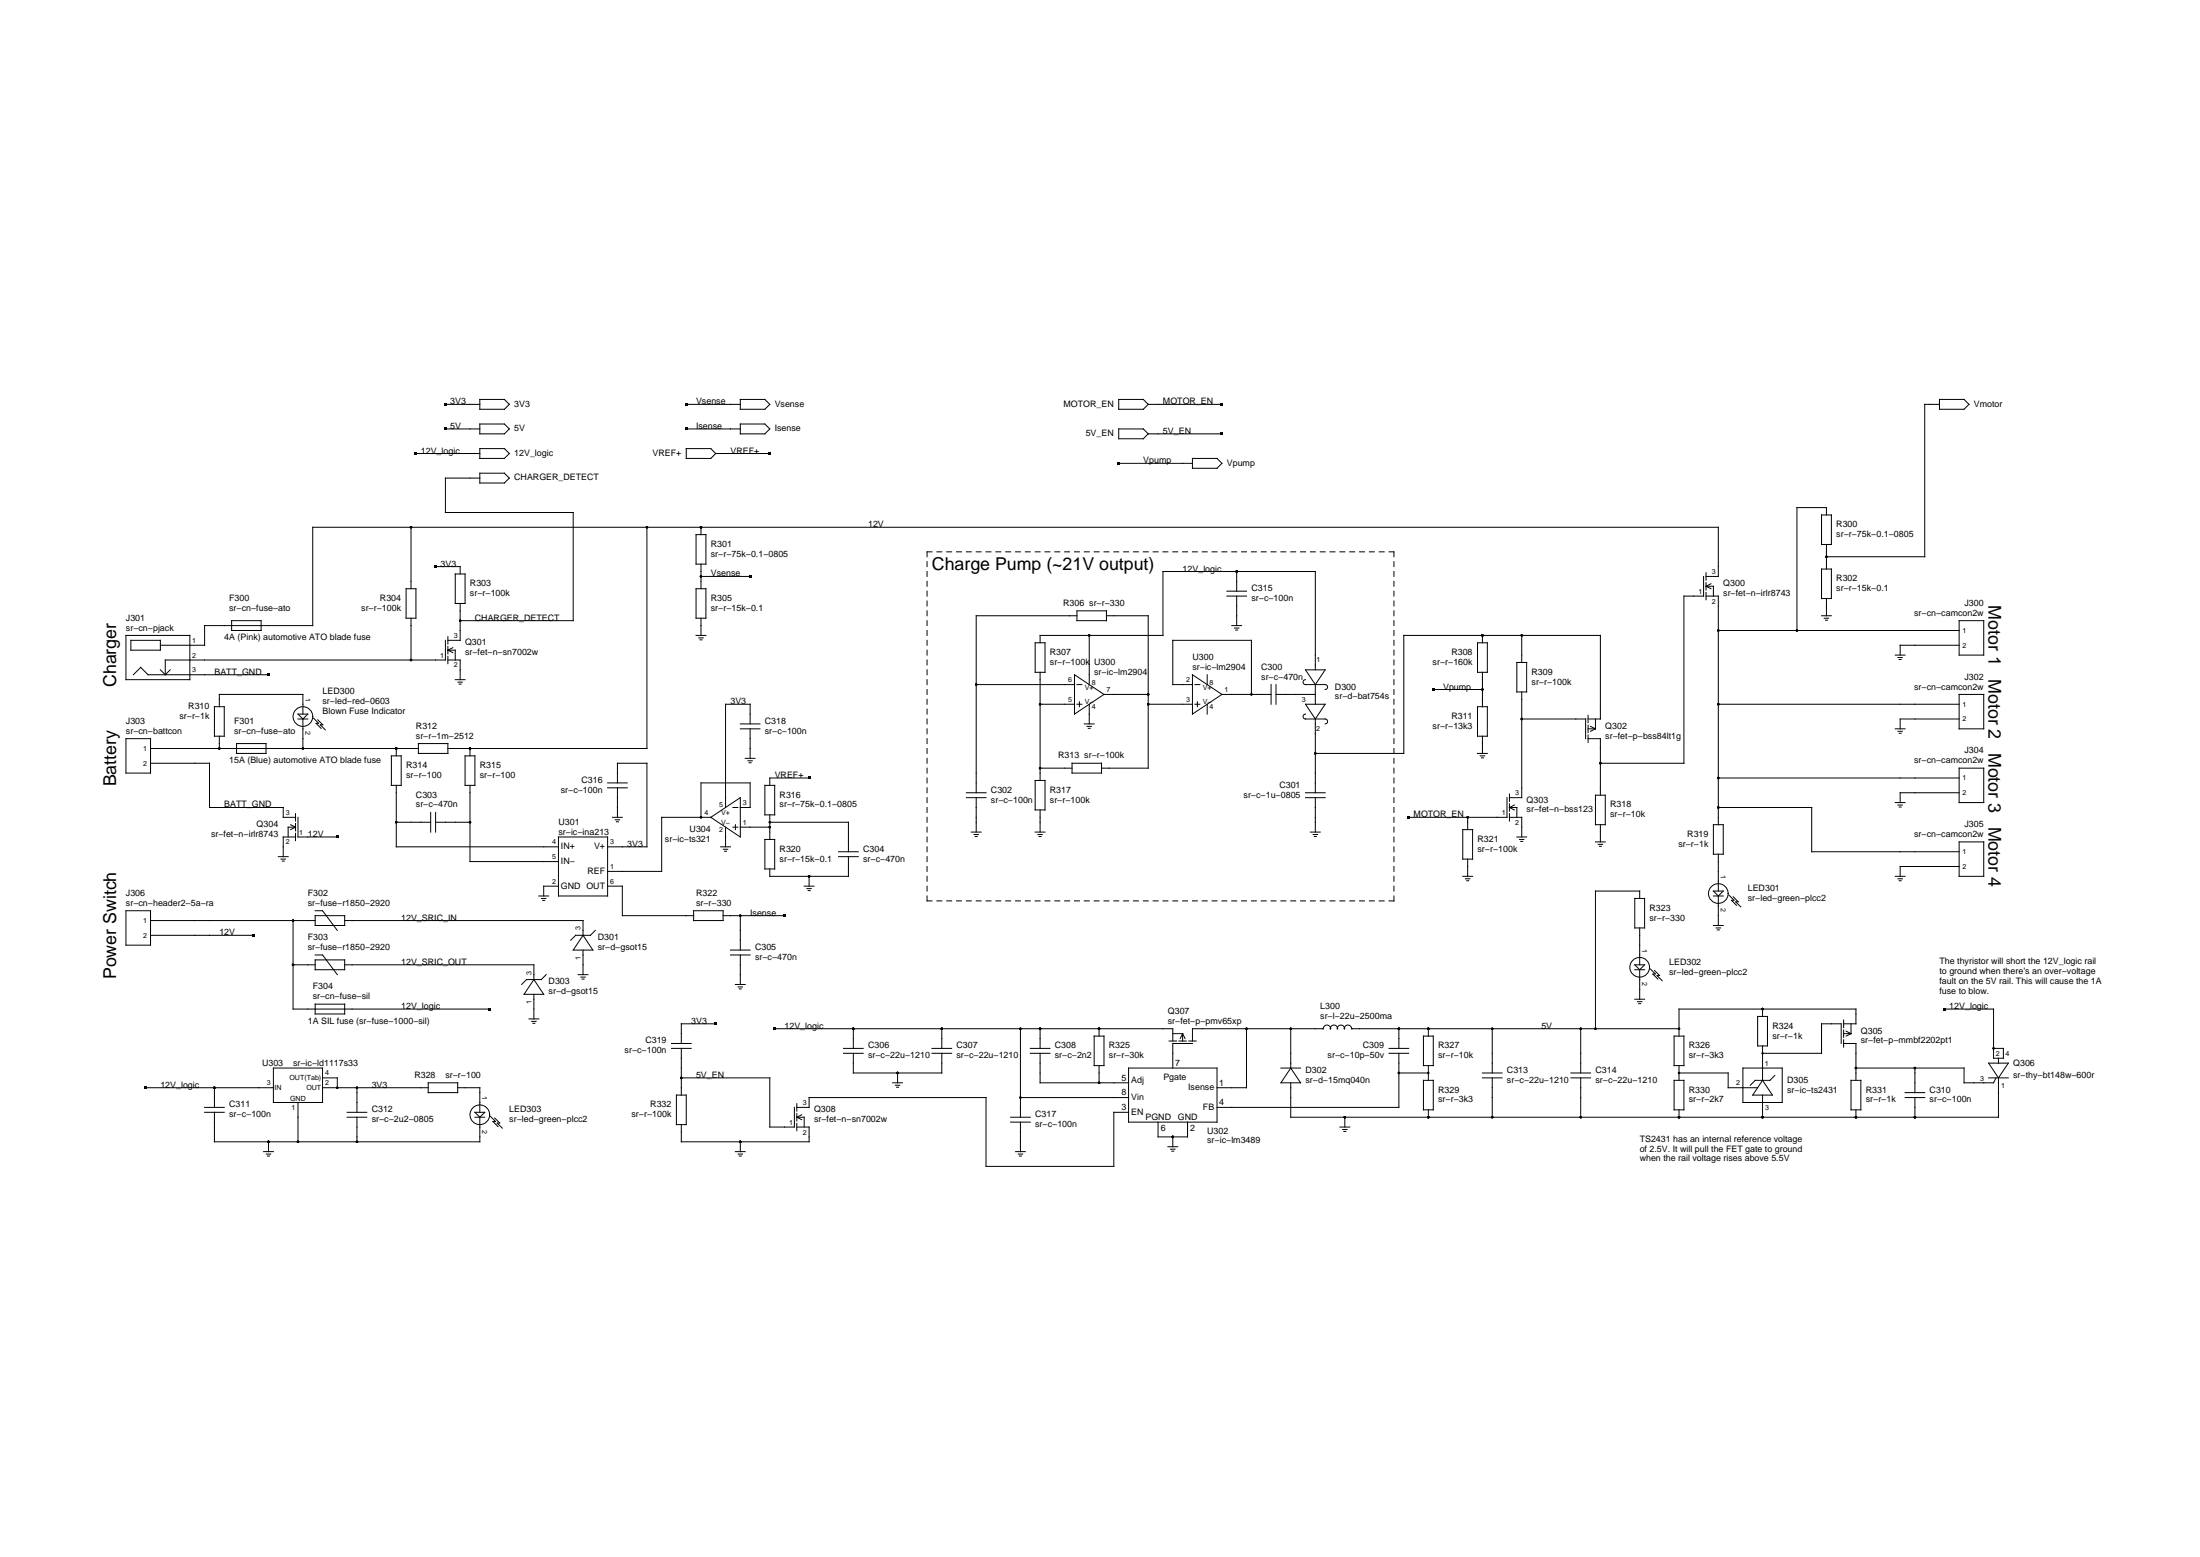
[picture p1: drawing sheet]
<svg xmlns="http://www.w3.org/2000/svg" width="297mm" height="210mm" viewBox="0 0 297 210" stroke-linecap="round" stroke-linejoin="round" font-family="sans-serif">
<g fill="none" stroke="#000" stroke-width=".13">
<path d="M60.1 54.5h4.6M60.1 57.8h4.6M64.7 53.8h3.3l.7 .7-.7 .7h-3.3zM64.7 57.2h3.3l.7 .6-.7 .7h-3.3zM92.5 54.5h7.3M92.5 57.8h7.3M99.8 53.8h3.3l.7 .7-.7 .7h-3.3zM99.8 57.2h3.3l.7 .6-.7 .7h-3.3zM150.9 53.8h3.3l.6 .7-.6 .7h-3.3zM150.9 57.8h3.3l.6 .7-.6 .7h-3.3zM154.8 54.5h10M154.8 58.5h10"/>
<path d="M261.6 54.5h-2v20.6h-13.3M261.6 53.8h3.3l.6 .7-.6 .7h-3.3zM54.8 79.4h1.3v3.9h-1.3zM55.4 71.1v8.3M56.1 61.1h8.6M58.7 76.4h3.4v1M61.4 77.4h1.3v4h-1.3zM64.7 64.5h-4.6v4.6h17.2v14.6h-15.2M64.7 60.5h3.3l.7 .6-.7 .7h-3.3zM64.7 63.8h3.3l.7 .7-.7 .6h-3.3zM87.2 71.1v29.8h-26.8M92.5 60.5h3.4l.6 .6-.6 .7h-3.4z"/>
<path d="M93.9 79.4h1.3v3.9h-1.3zM93.9 72.1h1.3v4h-1.3zM94.5 77.7h6.7M94.5 71.1v1M94.5 76.1v3.3M96.5 61.1h7.3M125 75.7v.7M125 77v.7M125 78.4v.6M125 79.7v.7M125.7 74.4h-.7v.7M126.3 74.4h.7"/>
<path d="M127.7 74.4h.6M129 74.4h.7M130.3 74.4h.7M131.6 74.4h.7M133 74.4h.6M134.3 74.4h.7M135.6 74.4h.7M137 74.4h.6M138.3 74.4h.6M139.6 74.4h.7M140.9 74.4h.7M142.3 74.4h.6"/>
<path d="M143.6 74.4h.6M144.9 74.4h.7M146.2 74.4h.7M147.6 74.4h.6M148.9 74.4h.6M150.2 74.4h.7M150.9 62.5h9.9M151.5 74.4h.7M152.9 74.4h.6M154.2 74.4h.6M155.5 74.4h.7M156.8 74.4h.7"/>
<path d="M158.2 74.4h.6M159.5 74.4h.6M160.8 61.8h3.3l.7 .7-.7 .6h-3.3zM160.8 74.4h.7M162.1 74.4h.7M163.5 74.4h.6M164.8 74.4h.7M165.5 79.7h2.6M166.1 74.4h.7M166.8 77v2.7M167.4 74.4h.7M168.8 74.4h.6"/>
<path d="M170.1 74.4h.7M171.4 74.4h.7M172.7 74.4h.7M174.1 74.4h.6M175.4 74.4h.7M176.7 74.4h.7M178 74.4h.7M179.4 74.4h.6M180.7 74.4h.7M182 74.4h.7M183.3 74.4h.7M184.7 74.4h.6"/>
<path d="M186 74.4h.7M187.3 74.4h.7v.7M188 75.7v.7M188 77v.7M188 78.4v.6M188 79.7v.7M229.7 77.7v2.7h-2.6v22.5h-11.3M230.1 77.7h1.6v-6.6h-189.5v13.2h-14.6v2.7h-6M230.1 79l.6 .4M230.1 77.2v1M230.1 78.5v1M230.1 79.9v1"/>
<path d="M230.1 79h1v1.4M230.7 78.7l-.6 .3M245.6 69.4h1.4v4h-1.4zM245.6 76.7h1.4v4h-1.4zM246.3 69.4v-1h-4v16.6M246.3 73.4v3.3M17 99.6h3.3v4.6h-3.3zM17 85.7h8.6v5.9h-8.6zM17.6 86.3h4v1.4h-4zM18 91l1-1 1 1h16.2M21.6 90.3l.7 .7M23 90.3l-.7 .7"/>
<path d="M28.9 95.3h1.3v4h-1.3zM29.6 95.3v-1.7h11.2v2.7M29.6 99.3v1.6M31.2 83.7h4v1.3h-4zM40.2 96.9h1.3M40.2 96.3h1.3l-.7 .6zM40.8 96.9v4M42.3 96.8l.7 .7h-.4l.7 .7M42.9 97l.6 .7h-.3l.7 .7M55.4 83.3v5.7M60.1 86.3v2.7h-37.8v2M60.4 87.7h1v1.3"/>
<path d="M60.4 89h1.7v2.6M60.4 85.8v1M60.4 87.2v.9M60.4 88.5v1M60.4 87.7l.7 .3M61.1 87.3l-.7 .4M61.4 91.6h1.3M61.8 92h.6M61.9 92.2h.3M62.1 81.4v4.9h-1.7M93.9 85.7h1.3M94.2 86h.6"/>
<path d="M94.4 86.3h.3M94.5 83.3v2.4M99.8 98.3h2.7M99.8 97.6h2.7M101.2 97.6v-2.7h-3.4v14M101.2 98.3v3.9M125 81v.7M125 82.3v.7M125 83.7v.6M125 85v.7M125 86.3v.7M125 87.7v.6"/>
<path d="M125 89v.6M125 90.3v.7M125 91.6v.7M125 93v.6M125 94.3v.6M125 95.6v.7M125 96.9v.7M125 98.3v.6M125 99.6v.6M131.6 92.3h13.3M139.6 86.7h1.3v3.9h-1.3zM140.3 86.7v-1h16.5v-8.7h20.6v13.3"/>
<path d="M140.3 94.9h4.6M140.3 90.6v14.6M144.9 91l4 2.6-4 2.7zM145.2 82.3h4v1.4h-4zM145.2 94.9h.7M145.2 92.3h.7M145.2 83h-13.6v23.9M145.6 94.6v.7M146.2 97.6h1.4M146.6 97.9h.6M146.8 98.2h.2M146.9 85.7v6.6"/>
<path d="M146.9 94.9v2.7M148.9 93.6h5.9M149.2 83h5.6v20.6h-6.3M154.8 94.9h6M160.8 92.3h-2.6v-6h10.6v7.3M160.8 91l4 2.6-4 2.7zM161.1 94.9h.7M161.1 92.3h.7M161.5 94.6v.7M162.8 91v1.3M162.8 94.9v1.4M164.8 93.6h6.6"/>
<path d="M165.5 80.4h2.6M166.1 84.3h1.3M166.5 84.7h.6M166.6 84.9h.3M166.8 80.4v3.9M171.4 92.3v2.6M172.1 93.6h5.3M172.1 92.3v2.6M176.1 91.6a.33 .33 0 0 0-.4 .4 .33 .33 0 0 0 .4 .3h2.6a.33 .33 0 0 1 .3 .3 .33 .33 0 0 1-.3 .4M176.1 96.3a.33 .33 0 0 0-.4 .3 .33 .33 0 0 0 .4 .3h2.6a.33 .33 0 0 1 .3 .4 .33 .33 0 0 1-.3 .3M176.1 94.9h2.6l-1.3 2zM176.1 90.3h2.6l-1.3 2z"/>
<path d="M177.4 92.3v2.6M177.4 96.9v10M188 81v.7M188 82.3v.7M188 83.7v.6M188 85v.7M188 86.3v.7M188 87.7v.6M188 89v.6M188 90.3v.7M188 91.6v.7M188 93v.6"/>
<path d="M188 94.3v.6M188 95.6v.7M188 96.9v.7M188 98.3v.6M188 99.6v.6M193.3 93h6.6M199.3 86.7h1.3v3.9h-1.3zM199.3 95.3h1.3v4h-1.3zM199.9 85.7v1M199.9 90.6v4.7M199.9 99.3v2.3M204.6 89.3h1.3v4h-1.3z"/>
<path d="M205.2 96.9h8.6v2.7M205.2 93.3v14.2h-1.6M205.2 85.7v3.6M214.2 99.6h1.6v7.6M214.2 96.9h1.6v-11.2h-26.5v15.9h-11.9M214.2 98.3h1M214.2 96.4v1M214.2 97.8v1M214.2 99.1v1M214.5 97.9l.7 .4M215.2 96.9v1.4M215.2 98.3l-.7 .3"/>
<path d="M230.1 80.4h1.6v30.8M231.7 85h32.5M231.7 94.9h32.5M245.6 83h1.4M246 83.3h.6M246.2 83.6h.2M246.3 80.7v2.3M255.6 88.3h1.3M255.6 98.3h1.3M256 98.6h.5M256 88.6h.5M256.1 98.9h.3"/>
<path d="M256.1 88.9h.3M264.2 87h-7.9v1.3M264.2 83.7h3.3v4.6h-3.3zM264.2 93.6h3.3v4.7h-3.3zM264.2 96.9h-7.9v1.4M20.3 102.9h8v6h9.9v1.3h1.7M20.3 100.9h36.1M31.9 100.2h4v1.4h-4zM37.5 115.5h1.4M37.9 115.8h.6M38.1 116.1h.2M39.2 111.2l.7 .3"/>
<path d="M39.9 112.8h-1.7v2.7M39.9 111.5l-.7 .3M39.9 109.7v1M39.9 111v1M39.9 112.3v1M39.9 111.5h-1v1.3M40.2 110.2v2.6h5.3M52.8 101.9h1.3v4h-1.3zM53.4 100.9v1M53.4 105.9v8.3h21.9M53.4 110.8h4.7M56.4 100.2h4v1.4h-4z"/>
<path d="M58.1 109.5v2.7M58.7 110.8h4.7M58.7 109.5v2.7M62.7 101.9h1.3v4h-1.3zM63.4 100.9v1M63.4 105.9v10.3h11.9M75.3 112.8h6.6v8h-6.6zM75.3 119.5h-2v1.3M81.9 119.5h2v3.9h9.6M81.9 105.5h2.7M81.9 106.2h2.7M82.6 110.2h1.3"/>
<path d="M83 110.5h.6M83.1 110.8h.3M83.3 105.5v-2.6h3.9v11.3h-5.3M83.3 106.2v4M95.9 110.2h-6.7v7.3h-7.3M95.9 110.2l3.9-2.7v5.3zM97.2 114.2h1.3M97.5 114.5h.6M97.7 114.8h.3M97.8 111.5v2.7M98.8 111.5h.7M98.8 108.9h.7"/>
<path d="M99.2 111.2v.6M99.8 111.5h4M99.8 108.9h1.4v-3.4h-6.7v4.7M100.5 102.2h1.3M100.9 102.6h.6M101 102.8h.3M103.1 113.2h1.4v3.9h-1.4zM103.1 105.9h1.4v4h-1.4zM103.8 110.8h10.6v4M103.8 109.9v3.3M108.5 119.5h1.3M108.8 119.8h.6"/>
<path d="M109.1 104.9h-5.3v1M109.1 118.1v1.4M113.1 115.5h2.6M113.1 114.8h2.6M114.4 115.5v2.6h-10.6v-1M125 100.9v.7M125 102.2v.7M125 103.6v.6M125 104.9v.6M125 106.2v.7M125 107.5v.7M125 108.9v.6"/>
<path d="M125 110.2v.6M125 111.5v.7M125 112.8v.7M125 114.2v.6M125 115.5v.7M125 116.8v.7M125 118.1v.7M125 119.5v.6M130.3 106.9h2.7M130.3 107.5h2.7M131 112.2h1.3M131.4 112.5h.5"/>
<path d="M131.5 112.8h.3M131.6 107.5v4.7M139.6 105.2h1.3v4h-1.3zM139.6 112.2h1.3M140 112.5h.6M140.1 112.8h.3M140.3 103.6h4.3M140.3 109.2v3M144.6 102.9h3.9v1.3h-3.9zM176.1 106.9h2.6M176.1 107.5h2.6M176.7 112.2h1.3"/>
<path d="M177.1 112.5h.6M177.2 112.8h.3M177.4 107.5v4.7M188 100.9v.7M188 102.2v.7M188 103.6v.6M188 104.9v.6M188 106.2v.7M188 107.5v.7M188 108.9v.6M188 110.2v.6M188 111.5v.7"/>
<path d="M188 112.8v.7M188 114.2v.6M188 115.5v.7M188 116.8v.7M188 118.1v.7M188 119.5v.6M197.3 111.8h1.3v4h-1.3zM197.3 118.1h1.3M197.6 118.5h.6M197.8 118.7h.3M197.9 110.2v1.6M197.9 115.8v2.3"/>
<path d="M199.3 101.6h1.3M199.6 101.9h.6M199.8 102.2h.2M203.2 107.5v2.7h-13.2M203.6 110.2h1.6v2.6M203.6 108.9h1v1.3M203.6 108.9l.6 .3M203.6 107v1M203.6 108.4v1M203.6 109.7v1M204.2 108.5l-.6 .4M204.6 112.8h1.3"/>
<path d="M204.9 113.2h.6M205.1 113.4h.2M215.2 107.2h1.3v4h-1.3zM215.2 113.5h1.3M215.5 113.8h.6M215.7 114.1h.3M215.8 111.2v2.3M231.1 111.2h1.3v4h-1.3zM231.7 108.9h12.6v5.9h19.9M231.7 104.9h32.5M231.7 115.2v4.9M255.6 108.2h1.3"/>
<path d="M255.6 118.1h1.3M256 108.5h.5M256 118.5h.5M256.1 108.8h.3M256.1 118.7h.3M264.2 103.6h3.3v4.6h-3.3zM264.2 113.5h3.3v4.6h-3.3zM264.2 106.9h-7.9v1.3M264.2 116.8h-7.9v1.3M17 122.8h3.3v4.6h-3.3zM20.3 126.1h13.9M20.3 124.1h22.2"/>
<path d="M39.5 124.1v11.9h26.5M39.5 130.1h3M42.5 135.4h4v1.3h-4zM42.5 123.4h4v1.4h-4zM42.5 129.4h4v1.3h-4zM42.5 122.8h1l2 2.6M42.5 128.7h1l2 2.7M46.5 124.1h32.1v2M46.5 130.1h25.5v2M71.3 137.4h1.4M71.7 137.7h.6M71.9 138h.2"/>
<path d="M72 132.1l1.3 1.9h-2.6zM72 134v3.4M72.7 120.8h1.3M73 121.1h.6M73.2 121.4h.3M73.7 131.4l-.7 .7h-2l-.7 .6M78 131.4h1.3M78.3 131.7h.6M78.5 132h.3M78.6 126.1l1.4 2h-2.7zM78.6 128.1v3.3M80.3 125.4l-.7 .7h-2l-.6 .7"/>
<path d="M93.5 122.8h4v1.3h-4zM96.5 138h-4.6v2.7M97.5 123.4h8.3M98.5 128.7h2.7M98.5 128.1h2.7M99.2 132.7h1.3M99.5 133.1h.6M99.7 133.3h.3M99.8 123.4v4.7M99.8 128.7v4M104.5 138.7h53.7v1.6M109 120.1h.2"/>
<path d="M115.1 138.7v2.6M125 120.8v.7h.7M126.3 121.5h.7M127 138.7v2.6M127.7 121.5h.6M129 121.5h.7M130.3 121.5h.7M131.6 121.5h.7M133 121.5h.6M134.3 121.5h.7M135.6 121.5h.7M137 121.5h.6"/>
<path d="M137.6 138.7v11.9M138.3 121.5h.6M139.6 121.5h.7M140.3 138.7v2.6M140.9 121.5h.7M142.3 121.5h.6M143.6 121.5h.6M144.9 121.5h.7M146.2 121.5h.7M147.6 121.5h.6M147.6 139.7h1.3v4h-1.3zM148.2 138.7v1"/>
<path d="M148.9 121.5h.6M150.2 121.5h.7M151.5 121.5h.7M152.9 121.5h.6M154.2 121.5h.6M155.5 121.5h.7M156.8 121.5h.7M158.2 121.5h.6M158.2 139.3h1.3M159.5 121.5h.6M159.5 139.3l-.3 .7M159.5 139.3l.3 .7"/>
<path d="M159.5 139.3v1M160.8 121.5h.7M162.1 121.5h.7M163.5 121.5h.6M164.8 121.5h.7M166.1 121.5h.7M167.4 121.5h.7M168.1 138.7v7.9h-4M168.8 121.5h.6M170.1 121.5h.7M171.4 121.5h.7M172.7 121.5h.7"/>
<path d="M174.1 121.5h.6M174.1 138.7v5.3M175.4 121.5h.7M176.7 121.5h.7M178 121.5h.7M179.4 121.5h.6M180.7 121.5h.7M182 121.5h.7M183.3 121.5h.7M184.7 121.5h.6M186 121.5h.7M188 120.8v.7h-.7"/>
<path d="M188.6 138.7v2.6M192 139.7h1.3v4h-1.3zM192.6 138.7v1M201.2 138.7v6M213.2 138.7v6M220.5 130.1h1.3l-.7 .6zM220.5 130.7h1.3M220.5 121.1h1.3v4h-1.3zM220.5 134.7h1.3M220.8 135h.6M221 135.3h.3M221.1 121.1v-1h-5.9v18.6"/>
<path d="M221.1 125.1v5M221.1 130.7v4M222.6 130.6l.6 .7h-.3l.7 .7M223.1 130.8l.7 .7h-.3l.7 .7M225.8 139.7h1.3v4h-1.3zM226.4 138.7h-44.1a.49 .49 0 0 0-.5-.5 .49 .49 0 0 0-.5 .5 .47 .47 0 0 0-.5-.5 .47 .47 0 0 0-.4 .5 .47 .47 0 0 0-.5-.5 .47 .47 0 0 0-.5 .5 .49 .49 0 0 0-.4-.5 .49 .49 0 0 0-.5 .5h-17.7v1.6M231.1 124.8h1.3M231.1 120.8h1.3M231.1 120.1h1.3l-.7 .7zM231.4 125.1h.6M231.6 125.4h.3M231.7 120.8v4"/>
<path d="M233.2 120.7l.6 .7h-.3l.7 .6M233.7 120.9l.7 .7h-.3l.7 .7M237 137h1.4v4h-1.4zM237.7 136v1M248.6 138h1.7v-2h-23.9v3.7M248.6 137.5v1M248.6 138.9v.9M248.6 139.3h1M249 139l.6 .3M249.6 139.3l-.6 .4M249.6 138v1.3M262.2 136h6.6v6.7h1.4v-1.4h-1.4"/>
<path d="M19.6 146.6h17.3M27.6 149.3h2.6M27.6 150h2.6M28.9 146.6v2.7M28.9 150v3.9h35.8v-3.3M35.5 155.3h1.4M35.9 155.6h.6M36.1 155.9h.2M36.2 153.9v1.4M36.9 144h6.6v4.6h-6.6zM40.2 148.6v5.3M43.5 146.6h14.2"/>
<path d="M43.5 145.3h2v1.3M46.8 150h2.7M46.8 150.6h2.7M48.1 146.6v3.4M48.1 150.6v3.3M57.7 146h4v1.3h-4zM61.7 146.6h3v3.4M64 150h1.4l-.7 .6zM64 150.6h1.4M66.2 150.5l.6 .7h-.3l.7 .7M66.7 150.7l.7 .7h-.3l.6 .7M90.6 140.7h2.6"/>
<path d="M90.6 141.3h2.6M91.2 147.6h1.3v4h-1.3zM91.9 145.3h11.9v6.6h3.3v-2.6M91.9 151.6v2.3h17.2v-2h-1.6M91.9 141.3v6.3M99.2 155.3h1.3M99.5 155.6h.6M99.7 155.9h.3M99.8 153.9v1.4M107.5 149.3h1.6v-1.3h23.9v9.2h17.2v-7.2h2M107.5 150.6h1v1.3M107.5 150.6l.6 .3"/>
<path d="M107.5 148.8v1M107.5 150.1v1M107.5 151.4v1M108.1 150.3l-.6 .3M113.8 142h2.6M113.8 141.3h2.6M115.1 142v2.7h11.9v-2.7M120.4 146h1.3M120.7 146.3h.6M120.9 146.6h.3M121 144.7v1.3M125.7 142h2.6"/>
<path d="M125.7 141.3h2.6M136.3 150.6h2.6M136.3 151.3h2.6M137 155.3h1.3M137.3 155.6h.6M137.5 155.9h.2M137.6 148h14.6M137.6 151.3v4M138.9 142h2.7M138.9 141.3h2.7M140.3 142v4h11.9M148.2 143.7v2.3"/>
<path d="M152.2 144h11.9v7.3h-11.9zM156.2 151.3v2h3.9v-2M157.5 154.6h1.3M157.7 140.3h1M157.9 154.9h.6M158 155.2h.3M158.2 153.3v1.3M159 140.3h1M160.3 140.3h1M160.8 140.7h-2.6v3.3M172.7 144h2.7M174.1 144l1.3 2h-2.7z"/>
<path d="M180.7 151.9h1.3M181.1 152.3h.6M181.2 152.5h.3M181.4 150.6v1.3M187.3 142h2.7M187.3 141.3h2.7M188.6 142v7.3h-24.5M188.6 144.7h4M192 145.6h1.3v4h-1.3zM192.6 143.7v1.9M192.6 149.6v1M199.9 145.3h2.7"/>
<path d="M199.9 144.7h2.7M201.2 145.3v5.3M211.8 145.3h2.7M211.8 144.7h2.7M213.2 145.3v5.3M225.8 145.6h1.3v4h-1.3zM226.4 144.7h6.7v1.9h3.9M226.4 143.7v1.9M226.4 149.6v1M235 144h5.3v4.6h-5.3zM237.7 145.6l1.3 2h-2.6zM237.7 141v4.6"/>
<path d="M237.7 147.6v3M239.4 145l-.7 .6h-2l-.7 .7M248.3 140.7v-2.7h-2.7v4h-7.9M248.6 140.7h1.7v4.9M248.6 140.2v1M249.6 145.6h1.3v4h-1.3zM250.3 144h14.6v2h3.9l.4-.7M250.3 149.6v1M256.9 147.3h2.7M256.9 148h2.7M258.2 144v3.3M258.2 148v2.6"/>
<path d="M268.2 145.3h2.6M268.2 143.3h2.6l-1.3 2zM269.5 145.3v5.3h-95.4v-4.6M269.5 142.7v.6"/>
<circle cx="40.8" cy="96.6" r="1.33"/>
<circle cx="221.1" cy="130.4" r="1.33"/>
<circle cx="231.7" cy="120.5" r="1.33"/>
<circle cx="64.7" cy="150.3" r="1.33"/>
</g>
<g fill="#000">
<path d="M59.9 54.3h.4v.4h-.4zM59.9 57.6h.4v.4h-.4zM92.3 54.3h.4v.4h-.4zM92.3 57.6h.4v.4h-.4zM164.6 54.3h.4v.4h-.4zM164.6 58.3h.4v.4h-.4zM55.9 60.9h.4v.4h-.4zM58.5 76.2h.4v.4h-.4zM101 77.5h.4v.4h-.4zM103.6 60.9h.4v.4h-.4zM150.7 62.3h.4v.4h-.4zM36 90.8h.4v.4h-.4z"/>
<path d="M193.1 92.8h.4v.4h-.4zM45.3 112.6h.4v.4h-.4zM108.9 104.7h.4v.4h-.4zM189.8 110h.4v.4h-.4zM34 125.9h.4v.4h-.4zM65.8 135.8h.4v.4h-.4zM96.3 137.8h.4v.4h-.4zM104.3 138.5h.4v.4h-.4zM105.6 123.2h.4v.4h-.4zM262 135.8h.4v.4h-.4zM19.4 146.4h.4v.4h-.4z"/>
<circle cx="55.4" cy="71.1" r=".17"/>
<circle cx="87.2" cy="71.1" r=".17"/>
<circle cx="94.5" cy="71.1" r=".17"/>
<circle cx="94.5" cy="77.7" r=".17"/>
<circle cx="166.8" cy="77" r=".17"/>
<circle cx="246.3" cy="75.1" r=".17"/>
<circle cx="55.4" cy="89" r=".17"/>
<circle cx="62.1" cy="83.7" r=".17"/>
<circle cx="131.6" cy="92.3" r=".17"/>
<circle cx="140.3" cy="94.9" r=".17"/>
<circle cx="146.9" cy="85.7" r=".17"/>
<circle cx="154.8" cy="94.9" r=".17"/>
<circle cx="154.8" cy="93.6" r=".17"/>
<circle cx="168.8" cy="93.6" r=".17"/>
<circle cx="199.9" cy="93" r=".17"/>
<circle cx="199.9" cy="85.7" r=".17"/>
<circle cx="205.2" cy="85.7" r=".17"/>
<circle cx="205.2" cy="96.9" r=".17"/>
<circle cx="231.7" cy="94.9" r=".17"/>
<circle cx="231.7" cy="85" r=".17"/>
<circle cx="242.3" cy="85" r=".17"/>
<circle cx="29.6" cy="100.9" r=".17"/>
<circle cx="40.8" cy="100.9" r=".17"/>
<circle cx="53.4" cy="100.9" r=".17"/>
<circle cx="53.4" cy="110.8" r=".17"/>
<circle cx="63.4" cy="100.9" r=".17"/>
<circle cx="63.4" cy="110.8" r=".17"/>
<circle cx="94.5" cy="110.2" r=".17"/>
<circle cx="103.8" cy="111.5" r=".17"/>
<circle cx="103.8" cy="110.8" r=".17"/>
<circle cx="109.1" cy="118.1" r=".17"/>
<circle cx="140.3" cy="103.6" r=".17"/>
<circle cx="177.4" cy="101.6" r=".17"/>
<circle cx="197.9" cy="110.2" r=".17"/>
<circle cx="215.8" cy="102.9" r=".17"/>
<circle cx="231.7" cy="108.9" r=".17"/>
<circle cx="231.7" cy="104.9" r=".17"/>
<circle cx="39.5" cy="130.1" r=".17"/>
<circle cx="39.5" cy="124.1" r=".17"/>
<circle cx="99.8" cy="123.4" r=".17"/>
<circle cx="115.1" cy="138.7" r=".17"/>
<circle cx="127" cy="138.7" r=".17"/>
<circle cx="137.6" cy="138.7" r=".17"/>
<circle cx="140.3" cy="138.7" r=".17"/>
<circle cx="148.2" cy="138.7" r=".17"/>
<circle cx="168.1" cy="138.7" r=".17"/>
<circle cx="174.1" cy="138.7" r=".17"/>
<circle cx="188.6" cy="138.7" r=".17"/>
<circle cx="192.6" cy="138.7" r=".17"/>
<circle cx="201.2" cy="138.7" r=".17"/>
<circle cx="213.2" cy="138.7" r=".17"/>
<circle cx="215.2" cy="138.7" r=".17"/>
<circle cx="226.4" cy="138.7" r=".17"/>
<circle cx="237.7" cy="136" r=".17"/>
<circle cx="28.9" cy="146.6" r=".17"/>
<circle cx="36.2" cy="153.9" r=".17"/>
<circle cx="40.2" cy="153.9" r=".17"/>
<circle cx="45.5" cy="146.6" r=".17"/>
<circle cx="48.1" cy="153.9" r=".17"/>
<circle cx="48.1" cy="146.6" r=".17"/>
<circle cx="91.9" cy="145.3" r=".17"/>
<circle cx="99.8" cy="153.9" r=".17"/>
<circle cx="121" cy="144.7" r=".17"/>
<circle cx="137.6" cy="148" r=".17"/>
<circle cx="148.2" cy="146" r=".17"/>
<circle cx="158.2" cy="153.3" r=".17"/>
<circle cx="181.4" cy="150.6" r=".17"/>
<circle cx="188.6" cy="144.7" r=".17"/>
<circle cx="192.6" cy="144.7" r=".17"/>
<circle cx="192.6" cy="150.6" r=".17"/>
<circle cx="201.2" cy="150.6" r=".17"/>
<circle cx="213.2" cy="150.6" r=".17"/>
<circle cx="226.4" cy="144.7" r=".17"/>
<circle cx="226.4" cy="150.6" r=".17"/>
<circle cx="237.7" cy="150.6" r=".17"/>
<circle cx="237.7" cy="142" r=".17"/>
<circle cx="250.3" cy="144" r=".17"/>
<circle cx="250.3" cy="150.6" r=".17"/>
<circle cx="258.2" cy="144" r=".17"/>
<circle cx="258.2" cy="150.6" r=".17"/>
<circle cx="268.8" cy="141.3" r=".17"/>
</g>
<g font-size="2.4">
<text x="125.7" y="76.8">Charge Pump (~21V output)</text>
<text x="268.2" y="81.6" transform="rotate(90 268.2 81.6)">Motor 1</text>
<text x="15.7" y="92.6" transform="rotate(-90 15.7 92.6)">Charger</text>
<text x="268.2" y="91.5" transform="rotate(90 268.2 91.5)">Motor 2</text>
<text x="268.2" y="101.5" transform="rotate(90 268.2 101.5)">Motor 3</text>
<text x="15.7" y="106" transform="rotate(-90 15.7 106)">Battery</text>
<text x="268.2" y="111.4" transform="rotate(90 268.2 111.4)">Motor 4</text>
<text x="15.7" y="132" transform="rotate(-90 15.7 132)">Power Switch</text>
</g>
<g font-size="1.2">
<text x="60.7" y="54.5">3V3</text>
<text x="60.7" y="57.8">5V</text>
<text x="69.3" y="54.8">3V3</text>
<text x="69.3" y="58.1">5V</text>
<text x="93.9" y="54.5">Vsense</text>
<text x="93.9" y="57.8">Isense</text>
<text x="104.5" y="54.8">Vsense</text>
<text x="104.5" y="58.1">Isense</text>
<text x="143.4" y="54.8">MOTOR_EN</text>
<text x="146.4" y="58.8">5V_EN</text>
<text x="156.8" y="54.5">MOTOR_EN</text>
<text x="156.8" y="58.5">5V_EN</text>
<text x="266.2" y="54.8">Vmotor</text>
<text x="56.8" y="61.1">12V_logic</text>
<text x="69.3" y="64.8">CHARGER_DETECT</text>
<text x="69.3" y="61.5">12V_logic</text>
<text x="88" y="61.5">VREF+</text>
<text x="98.5" y="61.1">VREF+</text>
<text x="154.2" y="62.5">Vpump</text>
<text x="165.5" y="62.8">Vpump</text>
<text x="117.1" y="71.1">12V</text>
<text x="247.6" y="71.1">R300</text>
<text x="59.4" y="76.4">3V3</text>
<text x="95.9" y="73.7">R301</text>
<text x="95.9" y="75.1">sr−r−75k−0.1−0805</text>
<text x="95.9" y="77.7">Vsense</text>
<text x="159.5" y="77">12V_logic</text>
<text x="247.6" y="72.4">sr−r−75k−0.1−0805</text>
<text x="17" y="83.7">J301</text>
<text x="30.9" y="81">F300</text>
<text x="30.9" y="82.3">sr−cn−fuse−ato</text>
<text x="48.7" y="82.3">sr−r−100k</text>
<text x="51.2" y="81">R304</text>
<text x="63.4" y="79">R303</text>
<text x="63.4" y="80.4">sr−r−100k</text>
<text x="64" y="83.7">CHARGER_DETECT</text>
<text x="95.9" y="81">R305</text>
<text x="95.9" y="82.3">sr−r−15k−0.1</text>
<text x="143.4" y="81.7">R306 sr−r−330</text>
<text x="168.8" y="79.7">C315</text>
<text x="168.8" y="81">sr−c−100n</text>
<text x="232.4" y="79">Q300</text>
<text x="232.4" y="80.4">sr−fet−n−irlr8743</text>
<text x="247.6" y="78.4">R302</text>
<text x="247.6" y="79.7">sr−r−15k−0.1</text>
<text x="258.1" y="83">sr−cn−camcon2w</text>
<text x="264.9" y="81.7">J300</text>
<text x="17" y="85">sr−cn−pjack</text>
<text x="30.2" y="86.3">4A (Pink) automotive ATO blade fuse</text>
<text x="62.7" y="87">Q301</text>
<text x="62.7" y="88.3">sr−fet−n−sn7002w</text>
<text x="141.6" y="88.3">R307</text>
<text x="141.6" y="89.6">sr−r−100k</text>
<text x="147.6" y="89.6">U300</text>
<text x="160.8" y="89">U300</text>
<text x="193.2" y="89.6">sr−r−160k</text>
<text x="195.7" y="88.3">R308</text>
<text x="25.4" y="95.6">R310</text>
<text x="28.9" y="91">BATT_GND</text>
<text x="43.5" y="93.6">LED300</text>
<text x="43.5" y="94.9">sr−led−red−0603</text>
<text x="98.5" y="94.9">3V3</text>
<text x="147.6" y="91">sr−ic−lm2904</text>
<text x="160.8" y="90.3">sr−ic−lm2904</text>
<text x="170.1" y="90.3">C300</text>
<text x="170.1" y="91.6">sr−c−470n</text>
<text x="180" y="93">D300</text>
<text x="180" y="94.3">sr−d−bat754s</text>
<text x="194.6" y="93">Vpump</text>
<text x="206.5" y="91">R309</text>
<text x="206.5" y="92.3">sr−r−100k</text>
<text x="258.1" y="93">sr−cn−camcon2w</text>
<text x="264.9" y="91.6">J302</text>
<text x="17" y="97.6">J303</text>
<text x="17" y="98.9">sr−cn−battcon</text>
<text x="24.2" y="96.9">sr−r−1k</text>
<text x="31.6" y="97.6">F301</text>
<text x="31.6" y="98.9">sr−cn−fuse−ato</text>
<text x="43.5" y="96.3">Blown Fuse Indicator</text>
<text x="56.1" y="98.3">R312</text>
<text x="56.1" y="99.6">sr−r−1m−2512</text>
<text x="103.1" y="97.6">C318</text>
<text x="103.1" y="98.9">sr−c−100n</text>
<text x="193.2" y="98.3">sr−r−13k3</text>
<text x="195.7" y="96.9">R311</text>
<text x="216.5" y="98.3">Q302</text>
<text x="216.5" y="99.6">sr−fet−p−bss84lt1g</text>
<text x="264.9" y="101.6">J304</text>
<text x="30.9" y="102.9">15A (Blue) automotive ATO blade fuse</text>
<text x="54.8" y="103.6">R314</text>
<text x="54.8" y="104.9">sr−r−100</text>
<text x="56.1" y="107.5">C303</text>
<text x="64.7" y="103.6">R315</text>
<text x="64.7" y="104.9">sr−r−100</text>
<text x="75.6" y="106.9">sr−c−100n</text>
<text x="78.4" y="105.5">C316</text>
<text x="104.5" y="104.9">VREF+</text>
<text x="105.1" y="107.5">R316</text>
<text x="133.6" y="106.9">C302</text>
<text x="141.6" y="106.9">R317</text>
<text x="142.7" y="102.2">R313 sr−r−100k</text>
<text x="167.7" y="107.5">sr−c−1u−0805</text>
<text x="172.5" y="106.2">C301</text>
<text x="258.1" y="102.9">sr−cn−camcon2w</text>
<text x="28.5" y="112.8">sr−fet−n−irlr8743</text>
<text x="30.2" y="108.9">BATT_GND</text>
<text x="34.6" y="111.5">Q304</text>
<text x="41.5" y="112.8">12V</text>
<text x="56.1" y="108.9">sr−c−470n</text>
<text x="75.3" y="111.2">U301</text>
<text x="75.3" y="112.5">sr−ic−ina213</text>
<text x="89.7" y="113.5">sr−ic−ts321</text>
<text x="93" y="112.2">U304</text>
<text x="105.1" y="108.9">sr−r−75k−0.1−0805</text>
<text x="133.6" y="108.2">sr−c−100n</text>
<text x="141.6" y="108.2">sr−r−100k</text>
<text x="190.6" y="110.2">MOTOR_EN</text>
<text x="199.3" y="113.5">R321</text>
<text x="205.9" y="108.2">Q303</text>
<text x="205.9" y="109.5">sr−fet−n−bss123</text>
<text x="217.1" y="108.9">R318</text>
<text x="217.1" y="110.2">sr−r−10k</text>
<text x="227.5" y="112.8">R319</text>
<text x="258.1" y="112.8">sr−cn−camcon2w</text>
<text x="264.9" y="111.5">J305</text>
<text x="75.6" y="114.5">IN+</text>
<text x="75.6" y="116.5">IN−</text>
<text x="75.6" y="119.8">GND OUT</text>
<text x="79.2" y="117.8">REF</text>
<text x="80.1" y="114.5">V+</text>
<text x="84.6" y="114.2">3V3</text>
<text x="105.1" y="114.8">R320</text>
<text x="105.1" y="116.2">sr−r−15k−0.1</text>
<text x="116.4" y="114.8">C304</text>
<text x="116.4" y="116.2">sr−c−470n</text>
<text x="199.3" y="114.8">sr−r−100k</text>
<text x="226.3" y="114.2">sr−r−1k</text>
<text x="17" y="120.8">J306</text>
<text x="17" y="122.1">sr−cn−header2−5a−ra</text>
<text x="41.5" y="120.8">F302</text>
<text x="41.5" y="122.1">sr−fuse−r1850−2920</text>
<text x="54.1" y="124.1">12V_SRIC_IN</text>
<text x="93.9" y="120.8">R322</text>
<text x="93.9" y="122.1">sr−r−330</text>
<text x="101.2" y="123.4">Isense</text>
<text x="222.4" y="122.8">R323</text>
<text x="222.4" y="124.1">sr−r−330</text>
<text x="235.7" y="120.1">LED301</text>
<text x="235.7" y="121.5">sr−led−green−plcc2</text>
<text x="29.6" y="126.1">12V</text>
<text x="41.5" y="126.8">F303</text>
<text x="41.5" y="128.1">sr−fuse−r1850−2920</text>
<text x="54.1" y="130.1">12V_SRIC_OUT</text>
<text x="80.6" y="126.8">D301</text>
<text x="80.6" y="128.1">sr−d−gsot15</text>
<text x="101.8" y="128.1">C305</text>
<text x="101.8" y="129.4">sr−c−470n</text>
<text x="225.1" y="130.1">LED302</text>
<text x="225.1" y="131.4">sr−led−green−plcc2</text>
<text x="261.6" y="130">The thyristor will short the 12V_logic rail</text>
<text x="261.6" y="131.4">to ground when there’s an over−voltage</text>
<text x="42.2" y="133.4">F304</text>
<text x="42.2" y="134.7">sr−cn−fuse−sil</text>
<text x="54.1" y="136">12V_logic</text>
<text x="74" y="132.7">D303</text>
<text x="74" y="134">sr−d−gsot15</text>
<text x="157.5" y="136.7">Q307</text>
<text x="178" y="136">L300</text>
<text x="178" y="137.4">sr−l−22u−2500ma</text>
<text x="261.6" y="132.7">fault on the 5V rail. This will cause the 1A</text>
<text x="261.6" y="134">fuse to blow.</text>
<text x="262.9" y="136">12V_logic</text>
<text x="35.3" y="143.7">U303</text>
<text x="39.5" y="143.7">sr−ic−ld1117s33</text>
<text x="41.5" y="138">1A SIL fuse (sr−fuse−1000−sil)</text>
<text x="84.2" y="142">sr−c−100n</text>
<text x="87" y="140.7">C319</text>
<text x="93.2" y="138">3V3</text>
<text x="105.8" y="138.7">12V_logic</text>
<text x="117.1" y="141.3">C306</text>
<text x="117.1" y="142.7">sr−c−22u−1210</text>
<text x="129" y="141.3">C307</text>
<text x="129" y="142.7">sr−c−22u−1210</text>
<text x="142.3" y="141.3">C308</text>
<text x="142.3" y="142.7">sr−c−2n2</text>
<text x="149.5" y="141.3">R325</text>
<text x="149.5" y="142.7">sr−r−30k</text>
<text x="157.5" y="138">sr−fet−p−pmv65xp</text>
<text x="158.5" y="143.7">7</text>
<text x="179" y="142.7">sr−c−10p−50v</text>
<text x="183.8" y="141.3">C309</text>
<text x="193.9" y="141.3">R327</text>
<text x="193.9" y="142.7">sr−r−10k</text>
<text x="207.9" y="138.7">5V</text>
<text x="227.8" y="141.3">R326</text>
<text x="227.8" y="142.7">sr−r−3k3</text>
<text x="239" y="138.7">R324</text>
<text x="239" y="140">sr−r−1k</text>
<text x="250.9" y="139.3">Q305</text>
<text x="250.9" y="140.7">sr−fet−p−mmbf2202pt1</text>
<text x="271.5" y="143.7">Q306</text>
<text x="21.6" y="146.6">12V_logic</text>
<text x="30.9" y="149.3">C311</text>
<text x="50.1" y="146.6">3V3</text>
<text x="50.1" y="150">C312</text>
<text x="55.9" y="145.3">R328</text>
<text x="60.1" y="145.3">sr−r−100</text>
<text x="68.7" y="150">LED303</text>
<text x="87.7" y="149.3">R332</text>
<text x="93.9" y="145.3">5V_EN</text>
<text x="109.8" y="150">Q308</text>
<text x="151.2" y="147.7">8</text>
<text x="151.2" y="149.7">3</text>
<text x="151.2" y="145.7">5</text>
<text x="152.6" y="148.3">Vin</text>
<text x="152.6" y="146">Adj</text>
<text x="156.9" y="145.5">Pgate</text>
<text x="160.2" y="147">Isense</text>
<text x="162.2" y="149.6">FB</text>
<text x="164.4" y="149">4</text>
<text x="164.4" y="146.3">1</text>
<text x="176.1" y="144.7">D302</text>
<text x="176.1" y="146">sr−d−15mq040n</text>
<text x="193.9" y="147.3">R329</text>
<text x="193.9" y="148.6">sr−r−3k3</text>
<text x="203.2" y="144.7">C313</text>
<text x="203.2" y="146">sr−c−22u−1210</text>
<text x="215.2" y="144.7">C314</text>
<text x="215.2" y="146">sr−c−22u−1210</text>
<text x="227.8" y="147.3">R330</text>
<text x="227.8" y="148.6">sr−r−2k7</text>
<text x="241" y="146">D305</text>
<text x="241" y="147.3">sr−ic−ts2431</text>
<text x="251.6" y="147.3">R331</text>
<text x="251.6" y="148.6">sr−r−1k</text>
<text x="260.2" y="147.3">C310</text>
<text x="260.2" y="148.6">sr−c−100n</text>
<text x="271.5" y="145.3">sr−thy−bt148w−600r</text>
<text x="30.9" y="150.6">sr−c−100n</text>
<text x="50.1" y="151.3">sr−c−2u2−0805</text>
<text x="68.7" y="151.3">sr−led−green−plcc2</text>
<text x="85.2" y="150.6">sr−r−100k</text>
<text x="109.8" y="151.3">sr−fet−n−sn7002w</text>
<text x="139.6" y="150.6">C317</text>
<text x="139.6" y="151.9">sr−c−100n</text>
<text x="152.6" y="150.3">EN</text>
<text x="154.5" y="150.9">PGND</text>
<text x="156.5" y="152.4">6</text>
<text x="158.9" y="150.9">GND</text>
<text x="160.5" y="152.4">2</text>
<text x="162.8" y="152.8">U302</text>
<text x="162.8" y="154.1">sr−ic−lm3489</text>
<text x="221.1" y="153.9">TS2431 has an internal reference voltage</text>
<text x="221.1" y="155.2">of 2.5V. It will pull the FET gate to ground</text>
<text x="221.1" y="156.6">when the rail voltage rises above 5.5V</text>
</g>
<g font-size="1">
<text x="230.9" y="77.4">3</text>
<text x="229" y="80">1</text>
<text x="230.9" y="81.4">2</text>
<text x="25.9" y="86.7">1</text>
<text x="25.9" y="88.6">2</text>
<text x="59.4" y="88.6">1</text>
<text x="61.2" y="86">3</text>
<text x="61.2" y="90">2</text>
<text x="177.5" y="89.3">1</text>
<text x="264.7" y="87.3">2</text>
<text x="264.7" y="85.3">1</text>
<text x="25.9" y="90.6">3</text>
<text x="41.2" y="94.1" transform="rotate(90 41.2 94.1)">1</text>
<text x="144" y="94.6">5</text>
<text x="144" y="92">6</text>
<text x="146.3" y="93">V+</text>
<text x="146.3" y="94.9">V−</text>
<text x="147.2" y="92.3">8</text>
<text x="147.2" y="95.6">4</text>
<text x="149.2" y="93.3">7</text>
<text x="159.9" y="94.6">3</text>
<text x="159.9" y="92">2</text>
<text x="162.2" y="93">V+</text>
<text x="162.2" y="94.9">V−</text>
<text x="163.1" y="92.3">8</text>
<text x="163.1" y="95.6">4</text>
<text x="165.1" y="93.3">1</text>
<text x="175.6" y="94.6">3</text>
<text x="264.7" y="95.3">1</text>
<text x="19.3" y="101.2">1</text>
<text x="41.2" y="98.6" transform="rotate(90 41.2 98.6)">2</text>
<text x="177.5" y="98.6">2</text>
<text x="264.7" y="97.3">2</text>
<text x="19.3" y="103.2">2</text>
<text x="204.4" y="107.2">3</text>
<text x="264.7" y="107.2">2</text>
<text x="264.7" y="105.2">1</text>
<text x="38.5" y="109.9">3</text>
<text x="38.5" y="113.8">2</text>
<text x="40.4" y="112.5">1</text>
<text x="74.4" y="113.8">4</text>
<text x="82.3" y="113.8">3</text>
<text x="95" y="109.9">4</text>
<text x="97" y="108.9">5</text>
<text x="97" y="112.2">2</text>
<text x="97.2" y="109.9">V+</text>
<text x="97.2" y="111.2">V−</text>
<text x="100.2" y="111.2">1</text>
<text x="100.2" y="108.5">3</text>
<text x="202.5" y="109.9">1</text>
<text x="204.4" y="111.2">2</text>
<text x="74.4" y="115.8">5</text>
<text x="74.4" y="119.1">2</text>
<text x="82.3" y="117.1">1</text>
<text x="82.3" y="119.1">6</text>
<text x="232.1" y="117.9" transform="rotate(90 232.1 117.9)">1</text>
<text x="264.7" y="117.1">2</text>
<text x="264.7" y="115.2">1</text>
<text x="19.3" y="124.4">1</text>
<text x="78.3" y="125.4" transform="rotate(-90 78.3 125.4)">3</text>
<text x="232.1" y="122.4" transform="rotate(90 232.1 122.4)">2</text>
<text x="19.3" y="126.4">2</text>
<text x="71.7" y="131.4" transform="rotate(-90 71.7 131.4)">3</text>
<text x="78.3" y="129.4" transform="rotate(-90 78.3 129.4)">1</text>
<text x="221.5" y="127.9" transform="rotate(90 221.5 127.9)">1</text>
<text x="71.7" y="135.4" transform="rotate(-90 71.7 135.4)">1</text>
<text x="221.5" y="132.4" transform="rotate(90 221.5 132.4)">2</text>
<text x="238" y="143.7">1</text>
<text x="269.1" y="142.3">2</text>
<text x="270.5" y="142.3">4</text>
<text x="36" y="146.3">3</text>
<text x="37" y="146.9">IN</text>
<text x="39" y="145.6">OUT(Tab)</text>
<text x="39.1" y="148.5">GND</text>
<text x="39.3" y="149.7">1</text>
<text x="41.3" y="146.9">OUT</text>
<text x="43.9" y="145">4</text>
<text x="43.9" y="146.3">2</text>
<text x="65" y="147.8" transform="rotate(90 65 147.8)">1</text>
<text x="108.2" y="149">3</text>
<text x="234.1" y="146.3">2</text>
<text x="238.1" y="149.7">3</text>
<text x="267" y="145.7">3</text>
<text x="269.9" y="146.7">1</text>
<text x="65" y="152.3" transform="rotate(90 65 152.3)">2</text>
<text x="106.4" y="151.6">1</text>
<text x="108.2" y="153">2</text>
</g>
</svg>
